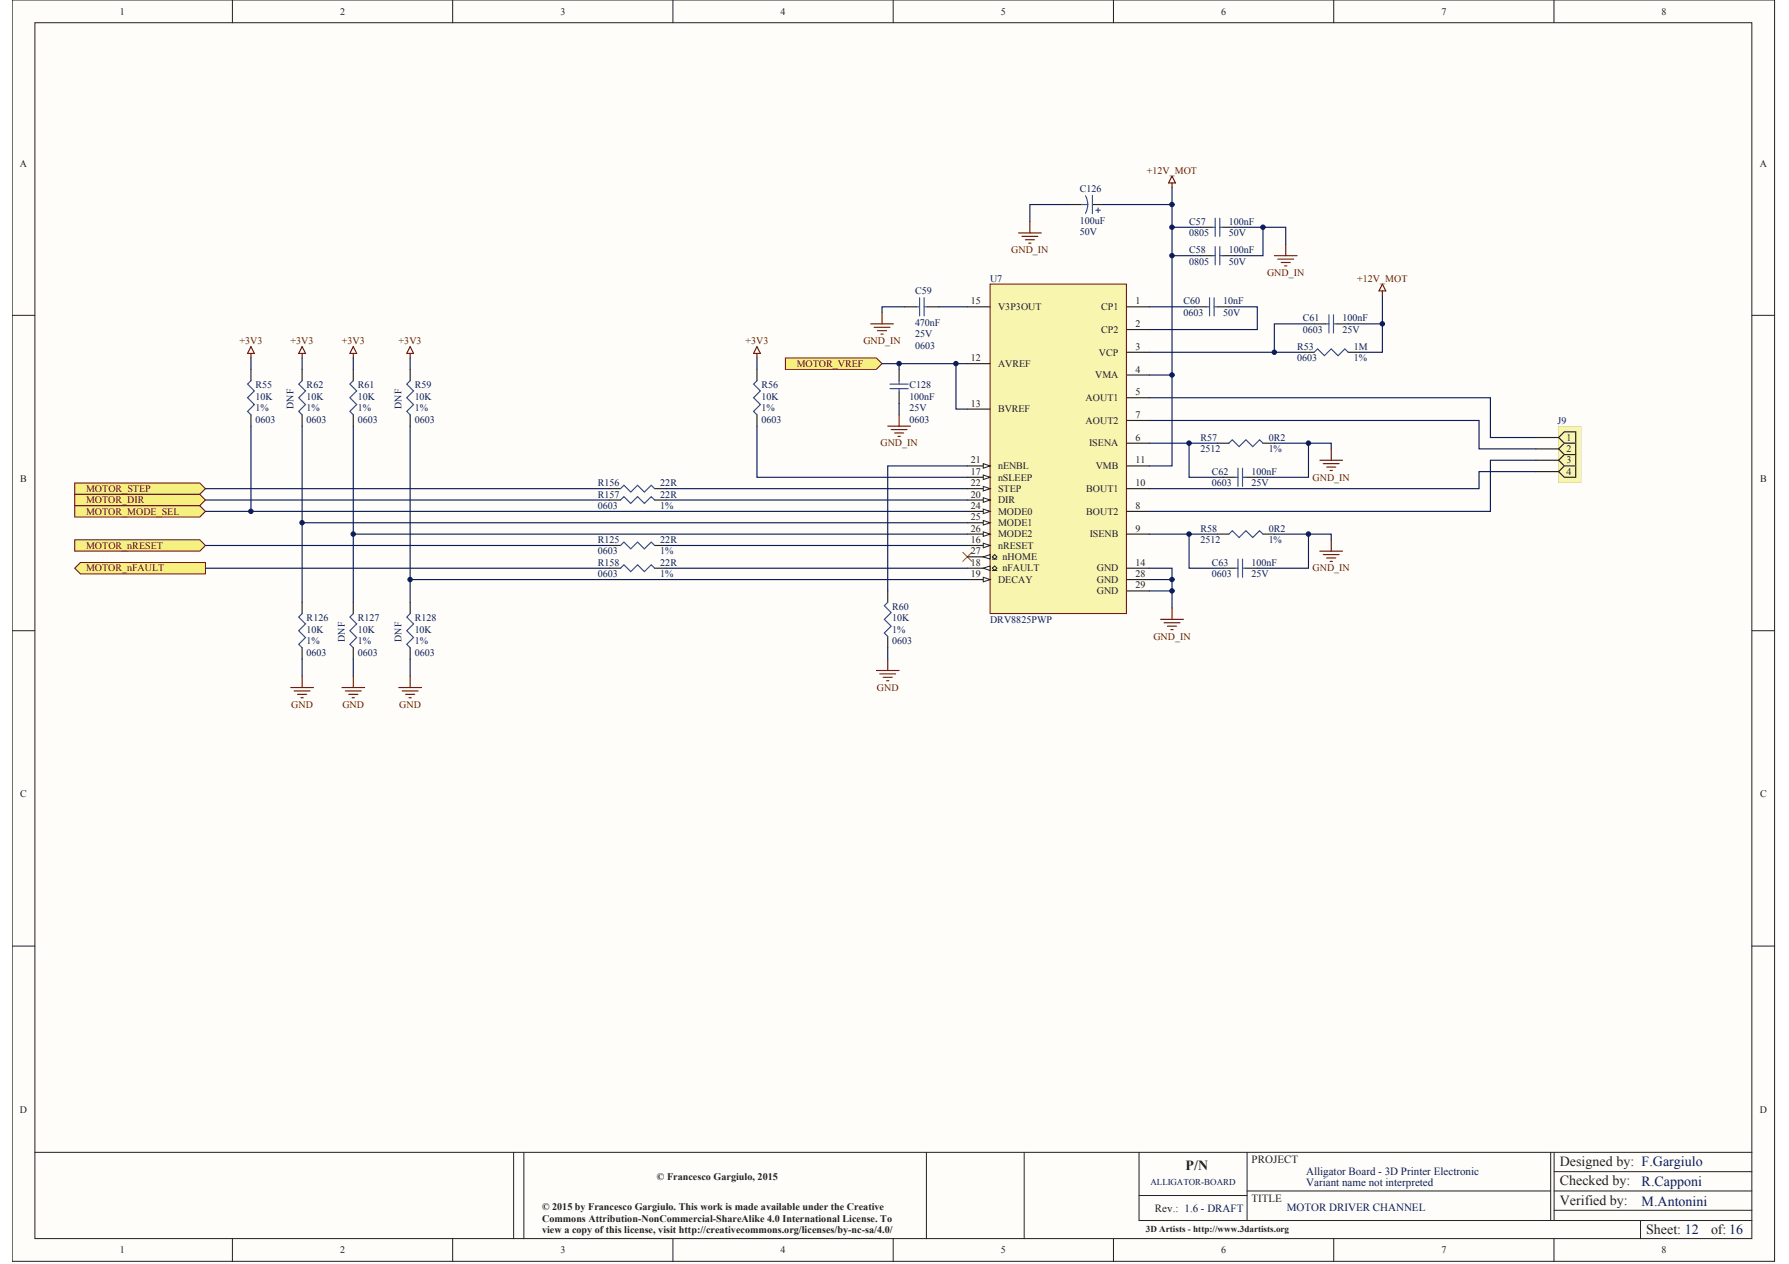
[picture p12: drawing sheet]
<svg xmlns="http://www.w3.org/2000/svg" width="297mm" height="210mm" viewBox="0 0 297 210" stroke-linecap="round" stroke-linejoin="round" font-family="sans-serif">
<path d="M2 0h292.6v209.5h-292.6z" fill="#fefdf9"/>
<path d="M2 0h292.6v209.5h-292.6z" fill="none" stroke="#231f20" stroke-width=".17"/>
<path d="M5.8 3.8h285.1v201.9h-285.1z" fill="#fefdf9"/>
<g fill="none" stroke="#231f20" stroke-width=".17">
<path d="M38.6 0v3.8M75.2 0v3.8M111.7 0v3.8M148.3 0v3.8M184.9 0v3.8M221.4 0v3.8M258 0v3.8M5.8 3.8h285.1v201.9h-285.1zM2 52.4h3.8M290.9 52.4h3.8M2 104.7h3.8M290.9 104.7h3.8"/>
<path d="M2 157.1h3.8M290.9 157.1h3.8M5.8 191.4h285.1M85.3 191.4v14.3M87 191.4v14.3M153.8 191.4v14.3M170.1 191.4v14.3M189.1 191.4v11.3h101.8M189.1 198.5h18M207.1 197.8h50.4M207.1 191.4v11.3M257.5 191.4v11.3"/>
<path d="M258 191.4v11.3M258 194.6h32.9M258 197.8h32.9M38.6 205.7v3.8M75.2 205.7v3.8M111.7 205.7v3.8M148.3 205.7v3.8M184.9 205.7v3.8M221.4 205.7v3.8M258 205.7v3.8M258 201h32.9M272.4 202.7v3"/>
</g>
<path d="M125.7 70.8v8.5h34.9M160.6 77.4h-13.2v20.7" fill="none" stroke="#0c1c5b" stroke-width=".19"/>
<path d="M12.4 80.2h20.8l.9 .9-.9 1h-20.8z" fill-rule="evenodd" fill="#f6f17e"/>
<path d="M12.4 80.2h20.8l.9 .9-.9 1h-20.8z" fill="none" stroke="#6d0c0e" stroke-width=".17"/>
<path d="M12.4 82.1h20.8l.9 .9-.9 1h-20.8z" fill-rule="evenodd" fill="#f6f17e"/>
<path d="M12.4 82.1h20.8l.9 .9-.9 1h-20.8z" fill="none" stroke="#6d0c0e" stroke-width=".17"/>
<path d="M12.4 94.4l.9-1h20.8v1.9h-20.8z" fill-rule="evenodd" fill="#f6f17e"/>
<path d="M12.4 94.4l.9-1h20.8v1.9h-20.8z" fill="none" stroke="#6d0c0e" stroke-width=".17"/>
<g fill="none" stroke="#0c1c5b" stroke-width=".19">
<path d="M150.2 51h-3.7v.9M155.9 51h4.7M190.8 51h7.6M190.8 58.5h25.5M204 51h4.8v3.7h-18M218.2 53.8h-6.6v4.7M223.9 53.8h5.6M229.5 49.1v9.4h-3.7M158.7 60.4v7.5h1.9M190.8 62.3h3.8M190.8 73.6h11.3M190.8 94.4h3.8v6.6"/>
<path d="M190.8 96.2h3.8M190.8 88.7h11.3"/>
</g>
<path d="M130.4 59.4h15.1l1 1-1 .9h-15.1z" fill-rule="evenodd" fill="#f6f17e"/>
<path d="M130.4 59.4h15.1l1 1-1 .9h-15.1z" fill="none" stroke="#6d0c0e" stroke-width=".17"/>
<path d="M194.6 29.3l.6 1.1h-1.2zM194.6 30.4v.7M68.1 57.6l.6 1.1h-1.2zM68.1 58.7v.7M125.7 57.6l.6 1.1h-1.2zM125.7 58.7v.7M229.5 47.2l.6 1.1h-1.1zM229.5 48.3v.8" fill="none" stroke="#6d0c0e" stroke-width=".19"/>
<g fill="none" stroke="#0c1c5b" stroke-width=".19">
<path d="M177.6 34h-6.6v2.8M183.3 34h11.3M194.6 31.1v46.3h-3.8M194.6 37.7h4.7M205 37.7h8.5v2.9M209.7 37.7v4.8h-4.7M68.1 59.4v1.9M125.7 59.4v1.9M194.6 42.5h4.7M68.1 70.8v29.2M146.5 60.4h14.1M149.3 60.4v.9"/>
<path d="M149.3 67v1.9M190.8 66.1h56.7v6.6h7.5M190.8 69.8h54.8v4.7h9.4M197.4 73.6v5.7h5.7M221 74.5v-.9h-3.7v5.7h-8.5M255 78.3h-9.4v2.8h-54.8M255 76.4h-7.5v8.5h-56.7M34.1 81.1h67M34.1 94.4h67M34.1 83h67M50.2 86.8h110.4M58.7 88.7h101.9"/>
<path d="M68.1 96.2h92.5M110.6 81.1h50M110.6 94.4h50M110.6 83h50M197.4 88.7v5.7h5.7M221 89.6v-.9h-3.7v5.7h-8.5M68.1 109.5v2.8M147.4 107.6v1.9"/>
</g>
<g fill="none" stroke="#231f20" stroke-width=".19">
<path d="M177.6 34h1.9M181.4 34h1.9M199.3 37.7h1.9M203.1 37.7h1.9M150.2 51h1.9M154 51h1.9M198.4 51h1.9M199.3 42.5h1.9M202.1 51h1.9M203.1 42.5h1.9M216.3 58.5h1.9M218.2 53.8h1.9"/>
<path d="M222 53.8h1.9M223.9 58.5h1.9M50.2 61.3v1.9M50.2 68.9v1.9M58.7 61.3v1.9M58.7 68.9v1.9M68.1 61.3v1.9M68.1 68.9v1.9M125.7 61.3v1.9M125.7 68.9v1.9M149.3 61.3v1.9M149.3 65.1v1.9"/>
<path d="M202.1 73.6h1.9M203.1 79.3h1.9M206.9 79.3h1.9M209.7 73.6h1.9M101.1 94.4h1.9M101.1 81.1h1.9M101.1 83h1.9M108.7 94.4h1.9M108.7 81.1h1.9M108.7 83h1.9M147.4 98.1v1.9M202.1 88.7h1.9"/>
<path d="M203.1 94.4h1.9M206.9 94.4h1.9M209.7 88.7h1.9M68.1 100v1.9M68.1 107.6v1.9M147.4 105.7v1.9"/>
</g>
<g fill="none" stroke="#2151a3" stroke-width=".19">
<path d="M179.5 34h1.1M180.2 32.5l.3 .7 .1 .8M180.6 34l-.1 .7-.3 .7M181.4 32.5v3M181.9 34.9h.8M182.3 34.5v.8M201.2 37.7h.6M201.8 36.2v3.1M202.5 36.2v3.1M202.5 37.7h.6M152.1 51h.6M152.7 49.4v3.1"/>
<path d="M153.4 51h.6M153.4 49.4v3.1M200.3 51h.5M200.8 49.4v3.1M201.2 42.5h.6M201.6 49.4v3.1M201.6 51h.5M201.8 41v3M202.5 41v3M202.5 42.5h.6M218.2 58.5l.6-.6 1.1 1.2 1.1-1.2 1.2 1.2 1.1-1.2 .6 .6M220.1 53.8h.6"/>
<path d="M220.7 52.3v3M221.4 52.3v3M221.4 53.8h.6M50.2 63.2l-.6 .6 1.1 1.1-1.1 1.2 1.1 1.1-1.1 1.1 .6 .6M58.7 63.2l-.6 .6 1.1 1.1-1.1 1.2 1.1 1.1-1.1 1.1 .6 .6M68.1 63.2l-.6 .6 1.2 1.1-1.2 1.2 1.2 1.1-1.2 1.1 .6 .6M125.7 63.2l-.6 .6 1.2 1.1-1.2 1.2 1.2 1.1-1.2 1.1 .6 .6M147.8 63.8h3M147.8 64.5h3M149.3 63.2v.6M149.3 64.5v.6M204 73.6l.6-.6 1.1 1.2 1.2-1.2 1.1 1.2 1.1-1.2 .6 .6"/>
<path d="M205 79.3h.5M205.5 77.8v3M206.3 77.8v3M206.3 79.3h.6M103 81.1l.6-.5 1.1 1.1 1.2-1.1 1.1 1.1 1.1-1.1 .6 .5M103 94.4l.6-.6 1.1 1.1 1.2-1.1 1.1 1.1 1.1-1.1 .6 .6M103 83l.6-.5 1.1 1.1 1.2-1.1 1.1 1.1 1.1-1.1 .6 .5M204 88.7l.6-.6 1.1 1.2 1.2-1.2 1.1 1.2 1.1-1.2 .6 .6M205 94.4h.5M205.5 92.8v3.1M206.3 92.8v3.1M206.3 94.4h.6"/>
<path d="M68.1 101.9l-.6 .6 1.2 1.1-1.2 1.1 1.2 1.2-1.2 1.1 .6 .6M147.4 100l-.6 .6 1.2 1.1-1.2 1.2 1.2 1.1-1.2 1.1 .6 .6"/>
</g>
<path d="M159.9 91.7l1.5 1.5M161.4 91.7l-1.5 1.5" fill="none" stroke="#ee1d23" stroke-width=".17"/>
<path d="M12.4 89.6h20.8l.9 1-.9 .9h-20.8z" fill-rule="evenodd" fill="#f6f17e"/>
<path d="M12.4 89.6h20.8l.9 1-.9 .9h-20.8z" fill="none" stroke="#6d0c0e" stroke-width=".17"/>
<path d="M41.7 59.4v1.9M50.2 59.4v1.9M58.7 59.4v1.9M41.7 70.8v14.1h118.9M50.2 70.8v29.2M58.7 70.8v29.2M34.1 90.6h67M110.6 90.6h50M50.2 109.5v2.8M58.7 109.5v2.8" fill="none" stroke="#0c1c5b" stroke-width=".19"/>
<path d="M41.7 61.3v1.9M41.7 68.9v1.9M101.1 90.6h1.9M108.7 90.6h1.9M50.2 100v1.9M50.2 107.6v1.9M58.7 100v1.9M58.7 107.6v1.9" fill="none" stroke="#231f20" stroke-width=".19"/>
<path d="M41.7 63.2l-.6 .6 1.1 1.1-1.1 1.2 1.1 1.1-1.1 1.1 .6 .6M103 90.6l.6-.6 1.1 1.2 1.2-1.2 1.1 1.2 1.1-1.2 .6 .6M50.2 101.9l-.6 .6 1.1 1.1-1.1 1.1 1.1 1.2-1.1 1.1 .6 .6M58.7 101.9l-.6 .6 1.1 1.1-1.1 1.1 1.1 1.2-1.1 1.1 .6 .6" fill="none" stroke="#2151a3" stroke-width=".19"/>
<path d="M41.7 57.6l.5 1.1h-1.1zM41.7 58.7v.7M50.2 57.6l.5 1.1h-1.1zM50.2 58.7v.7M58.7 57.6l.5 1.1h-1.1zM58.7 58.7v.7" fill="none" stroke="#6d0c0e" stroke-width=".19"/>
<path d="M12.4 84h20.8l.9 .9-.9 1h-20.8z" fill-rule="evenodd" fill="#f6f17e"/>
<path d="M12.4 84h20.8l.9 .9-.9 1h-20.8z" fill="none" stroke="#6d0c0e" stroke-width=".17"/>
<path d="M34.1 84.9h7.6" fill="none" stroke="#0c1c5b" stroke-width=".19"/>
<path d="M164.4 47.2h22.6v54.7h-22.6z" fill="#f8f5af"/>
<path d="M164.4 47.2h22.6v54.7h-22.6z" fill="none" stroke="#6d0c0e" stroke-width=".17"/>
<path d="M187 51h3.8M187 54.7h3.8M187 58.5h3.8M160.6 77.4h3.8M187 62.3h3.8M187 77.4h3.8M187 94.4h3.8M187 96.2h3.8" fill="none" stroke="#231f20" stroke-width=".19"/>
<path d="M163.3 77l1.1 .4-1.1 .4z" fill="#fefdf9"/>
<path d="M163.3 77l1.1 .4-1.1 .4z" fill="none" stroke="#231f20" stroke-width=".17"/>
<path d="M160.6 79.3h3.8" fill="none" stroke="#231f20" stroke-width=".19"/>
<path d="M163.3 78.9l1.1 .4-1.1 .3z" fill="#fefdf9"/>
<path d="M163.3 78.9l1.1 .4-1.1 .3z" fill="none" stroke="#231f20" stroke-width=".17"/>
<path d="M160.6 96.2h3.8" fill="none" stroke="#231f20" stroke-width=".19"/>
<path d="M163.3 95.9l1.1 .3-1.1 .4z" fill="#fefdf9"/>
<path d="M163.3 95.9l1.1 .3-1.1 .4z" fill="none" stroke="#231f20" stroke-width=".17"/>
<path d="M160.6 81.1h3.8" fill="none" stroke="#231f20" stroke-width=".19"/>
<path d="M163.3 80.8l1.1 .3-1.1 .4z" fill="#fefdf9"/>
<path d="M163.3 80.8l1.1 .3-1.1 .4z" fill="none" stroke="#231f20" stroke-width=".17"/>
<path d="M160.6 83h3.8" fill="none" stroke="#231f20" stroke-width=".19"/>
<path d="M163.3 82.7l1.1 .3-1.1 .4z" fill="#fefdf9"/>
<path d="M163.3 82.7l1.1 .3-1.1 .4z" fill="none" stroke="#231f20" stroke-width=".17"/>
<path d="M160.6 84.9h3.8" fill="none" stroke="#231f20" stroke-width=".19"/>
<path d="M163.3 84.5l1.1 .4-1.1 .4z" fill="#fefdf9"/>
<path d="M163.3 84.5l1.1 .4-1.1 .4z" fill="none" stroke="#231f20" stroke-width=".17"/>
<path d="M160.6 86.8h3.8" fill="none" stroke="#231f20" stroke-width=".19"/>
<path d="M163.3 86.4l1.1 .4-1.1 .4z" fill="#fefdf9"/>
<path d="M163.3 86.4l1.1 .4-1.1 .4z" fill="none" stroke="#231f20" stroke-width=".17"/>
<path d="M160.6 88.7h3.8" fill="none" stroke="#231f20" stroke-width=".19"/>
<path d="M163.3 88.3l1.1 .4-1.1 .4z" fill="#fefdf9"/>
<path d="M163.3 88.3l1.1 .4-1.1 .4z" fill="none" stroke="#231f20" stroke-width=".17"/>
<path d="M160.6 90.6h3.8" fill="none" stroke="#231f20" stroke-width=".19"/>
<path d="M163.3 90.2l1.1 .4-1.1 .4z" fill="#fefdf9"/>
<path d="M163.3 90.2l1.1 .4-1.1 .4zM164.8 92.8h.7M165.1 92.1l.4 .4-.4 .3-.3-.3z" fill="none" stroke="#231f20" stroke-width=".17"/>
<path d="M160.6 51h3.8M187 73.6h3.8M187 66.1h3.8M187 69.8h3.8M160.6 92.5h3.8M187 88.7h3.8M187 81.1h3.8M187 84.9h3.8" fill="none" stroke="#231f20" stroke-width=".19"/>
<path d="M163.3 92.5l1.1-.4v.7z" fill="#fefdf9"/>
<path d="M163.3 92.5l1.1-.4v.7zM164.8 94.4l.3-.4 .4 .4-.4 .3zM164.8 94.7h.7" fill="none" stroke="#231f20" stroke-width=".17"/>
<path d="M160.6 60.4h3.8M160.6 67.9h3.8M160.6 94.4h3.8" fill="none" stroke="#231f20" stroke-width=".19"/>
<path d="M163.3 94.4l1.1-.4v.7z" fill="#fefdf9"/>
<path d="M163.3 94.4l1.1-.4v.7z" fill="none" stroke="#231f20" stroke-width=".17"/>
<path d="M187 98.1h3.8" fill="none" stroke="#231f20" stroke-width=".19"/>
<path d="M190.8 98.1h3.8" fill="none" stroke="#0c1c5b" stroke-width=".19"/>
<g fill="none" stroke="#6d0c0e" stroke-width=".19">
<path d="M169.1 38.7h3.8M169.7 39.3h2.6M170.2 39.8h1.6M171 36.8v1.9M144.6 53.8h3.7M145.1 54.4h2.7M145.7 54.9h1.5M146.3 55.5h.3M146.5 51.9v1.9M170.8 40.4h.4M211.6 42.5h3.8M212.2 43h2.6"/>
<path d="M212.7 43.6h1.5M213.3 44.2h.4M213.5 40.6v1.9M147.4 70.8h3.8M148 71.3h2.6M148.5 71.9h1.5M149.1 72.5h.4M149.3 68.9v1.9M219.1 76.4h3.8M219.7 77h2.7M220.3 77.6h1.5M220.8 78.1h.4"/>
<path d="M221 74.5v1.9M219.1 91.5h3.8M219.7 92.1h2.7M220.3 92.7h1.5M220.8 93.2h.4M221 89.6v1.9M48.3 114.2h3.8M48.8 114.7h2.7M49.4 115.3h1.5M50 115.9h.4M50.2 112.3v1.9M56.8 114.2h3.7"/>
<path d="M57.3 114.7h2.7M57.9 115.3h1.5M58.5 115.9h.3M58.7 112.3v1.9M66.2 114.2h3.8M66.8 114.7h2.6M67.3 115.3h1.6M67.9 115.9h.4M68.1 112.3v1.9M145.5 111.3h3.8M146.1 111.9h2.6M146.6 112.5h1.6"/>
<path d="M147.2 113h.4M147.4 109.5v1.8M192.7 102.9h3.8M193.3 103.4h2.6M193.8 104h1.6M194.4 104.5h.4M194.6 101v1.9"/>
</g>
<path d="M258.8 70.8h3.7v9.4h-3.7z" fill="#f8f5af"/>
<path d="M258.8 70.8v9.4h3.7v-9.4h-3.7h3.8v9.4h-3.8z" fill="#6d0c0e"/>
<g fill="#231f20">
<path d="M254.9 72.6h3.9l.1 .1-.1 .1h-3.8z"/>
<path d="M254.9 74.5l3.9-.1 .1 .1-.1 .1h-3.8z"/>
</g>
<g fill="#f8f5af">
<path d="M260.3 72.1h.4v1.1h-.4z"/>
<path d="M258.9 72.7l.9-.9h1.7v1.7h-1.7zM260.3 72.1v1.1h.4v-1.1z"/>
</g>
<g fill="#231f20">
<path d="M259.7 71.6h2v1.9h-.2v-1.7h-1.7l-.9 .9 .9 .8-.2 .1-.8-.8 .1-.1-.1-.2z"/>
<path d="M258.7 72.6h.2v.1l-.1 .1z"/>
</g>
<g fill="#f8f5af">
<path d="M260.1 74h.8v1.1h-.8z"/>
<path d="M258.9 74.5l.9-.8h1.7v1.7h-1.7zM260.1 74v1.1h.8v-1.1z"/>
</g>
<g fill="#231f20">
<path d="M258.7 74.5h.2v.1h-.1z"/>
<path d="M259.8 73.5h1.7z"/>
<path d="M259.6 73.6l.1-.1h2v.2h-2z"/>
<path d="M254.9 76.4l3.9-.1 .1 .1-.1 .1h-3.8z"/>
<path d="M258.8 74.4l.8-.8 .1 .1h2v-.2v1.9h-2l-.1 .1-.8-.8 .1-.2zM258.9 74.5l.9 .9h1.7v-1.7h-1.7z"/>
</g>
<g fill="#f8f5af">
<path d="M260.2 75.8h.6v1.2h-.6z"/>
<path d="M258.9 76.4l.9-.8h1.7v1.7h-1.7zM260.2 75.8v1.2h.6v-1.2z"/>
</g>
<g fill="#231f20">
<path d="M259.7 75.4h2v.2h-2l-.1-.1z"/>
<path d="M258.7 76.4h.2v.1h-.1z"/>
<path d="M254.9 78.3l3.9-.1 .1 .1-.1 .1h-3.8z"/>
<path d="M258.8 76.3l.8-.8 .1 .1h2v-.2v1.9h-2l-.1 .1-.8-.8 .1-.2zM258.9 76.4l.9 .9h1.7v-1.7h-1.7z"/>
</g>
<g fill="#f8f5af">
<path d="M260.1 77.7h.8v1.2h-.8z"/>
<path d="M258.9 78.3l.9-.8h1.7v1.7h-1.7zM260.1 77.7v1.2h.8v-1.2z"/>
</g>
<g fill="#231f20">
<path d="M259.6 77.4l.1-.1h2v.2h-2z"/>
<path d="M258.7 78.3h.2v.1h-.1z"/>
<path d="M258.8 78.2l.8-.8 .1 .1h2v-.2v2.1h-2l-.9-.9 .1-.2zM258.9 78.3l.9 .9h1.7v-1.7h-1.7z"/>
</g>
<path d="M211.6 73.6h5.7M211.6 88.7h5.7" fill="none" stroke="#0c1c5b" stroke-width=".19"/>
<circle cx="41.7" cy="84.9" r=".37" fill="#0c1c5b"/>
<circle cx="41.7" cy="84.9" r=".37" fill="none" stroke="#0c1c5b" stroke-width=".17"/>
<circle cx="50.2" cy="86.8" r=".37" fill="#0c1c5b"/>
<circle cx="50.2" cy="86.8" r=".37" fill="none" stroke="#0c1c5b" stroke-width=".17"/>
<circle cx="58.6" cy="88.7" r=".37" fill="#0c1c5b"/>
<circle cx="58.6" cy="88.7" r=".37" fill="none" stroke="#0c1c5b" stroke-width=".17"/>
<circle cx="68.1" cy="96.2" r=".37" fill="#0c1c5b"/>
<circle cx="68.1" cy="96.2" r=".37" fill="none" stroke="#0c1c5b" stroke-width=".17"/>
<circle cx="149.3" cy="60.4" r=".37" fill="#0c1c5b"/>
<circle cx="149.3" cy="60.4" r=".37" fill="none" stroke="#0c1c5b" stroke-width=".17"/>
<circle cx="158.7" cy="60.4" r=".37" fill="#0c1c5b"/>
<circle cx="158.7" cy="60.4" r=".37" fill="none" stroke="#0c1c5b" stroke-width=".17"/>
<circle cx="194.6" cy="98.1" r=".37" fill="#0c1c5b"/>
<circle cx="194.6" cy="98.1" r=".37" fill="none" stroke="#0c1c5b" stroke-width=".17"/>
<circle cx="194.6" cy="96.2" r=".37" fill="#0c1c5b"/>
<circle cx="194.6" cy="96.2" r=".37" fill="none" stroke="#0c1c5b" stroke-width=".17"/>
<circle cx="194.6" cy="62.3" r=".37" fill="#0c1c5b"/>
<circle cx="194.6" cy="62.3" r=".37" fill="none" stroke="#0c1c5b" stroke-width=".17"/>
<circle cx="194.6" cy="42.5" r=".37" fill="#0c1c5b"/>
<circle cx="194.6" cy="42.5" r=".37" fill="none" stroke="#0c1c5b" stroke-width=".17"/>
<circle cx="194.6" cy="37.7" r=".37" fill="#0c1c5b"/>
<circle cx="194.6" cy="37.7" r=".37" fill="none" stroke="#0c1c5b" stroke-width=".17"/>
<circle cx="194.6" cy="34" r=".37" fill="#0c1c5b"/>
<circle cx="194.6" cy="34" r=".37" fill="none" stroke="#0c1c5b" stroke-width=".17"/>
<circle cx="197.4" cy="88.7" r=".37" fill="#0c1c5b"/>
<circle cx="197.4" cy="88.7" r=".37" fill="none" stroke="#0c1c5b" stroke-width=".17"/>
<circle cx="197.4" cy="73.6" r=".37" fill="#0c1c5b"/>
<circle cx="197.4" cy="73.6" r=".37" fill="none" stroke="#0c1c5b" stroke-width=".17"/>
<circle cx="209.7" cy="37.7" r=".37" fill="#0c1c5b"/>
<circle cx="209.7" cy="37.7" r=".37" fill="none" stroke="#0c1c5b" stroke-width=".17"/>
<circle cx="211.6" cy="58.5" r=".37" fill="#0c1c5b"/>
<circle cx="211.6" cy="58.5" r=".37" fill="none" stroke="#0c1c5b" stroke-width=".17"/>
<circle cx="217.2" cy="88.7" r=".37" fill="#0c1c5b"/>
<circle cx="217.2" cy="88.7" r=".37" fill="none" stroke="#0c1c5b" stroke-width=".17"/>
<circle cx="217.2" cy="73.6" r=".37" fill="#0c1c5b"/>
<circle cx="217.2" cy="73.6" r=".37" fill="none" stroke="#0c1c5b" stroke-width=".17"/>
<circle cx="229.5" cy="53.8" r=".37" fill="#0c1c5b"/>
<circle cx="229.5" cy="53.8" r=".37" fill="none" stroke="#0c1c5b" stroke-width=".17"/>
<g font-size="2.3" fill="#231f20">
<text x="196.9" y="194.4">P/N</text>
<text x="259" y="193.6">Designed by: F.Gargiulo</text>
<text x="259" y="196.8">Checked by:</text>
<text x="259" y="200">Verified by:</text>
<text x="273.3" y="204.9">Sheet: 12</text>
<text x="284.1" y="204.9">of: 16</text>
</g>
<g font-size="2.3" fill="#0c1c5b">
<text x="272.6" y="197">R.Capponi</text>
<text x="272.6" y="200.2">M.Antonini</text>
</g>
<g font-size="1.8" fill="#231f20">
<text x="207.8" y="193.2">PROJECT</text>
<text x="191.8" y="201.3">Rev.: 1.6 - DRAFT</text>
<text x="207.8" y="199.6">TITLE</text>
</g>
<g font-size="1.8" fill="#0c1c5b">
<text x="216.9" y="195.1">Alligator Board - 3D Printer Electronic</text>
<text x="216.9" y="197">Variant name not interpreted</text>
<text x="213.7" y="201.1">MOTOR DRIVER CHANNEL</text>
</g>
<g font-size="1.7" fill="#231f20">
<text x="19.9" y="2.4">1</text>
<text x="56.5" y="2.4">2</text>
<text x="93" y="2.4">3</text>
<text x="129.6" y="2.4">4</text>
<text x="166.2" y="2.4">5</text>
<text x="202.8" y="2.4">6</text>
<text x="239.3" y="2.4">7</text>
<text x="275.9" y="2.4">8</text>
<text x="3.3" y="27.7">A</text>
<text x="292.2" y="27.7">A</text>
<text x="161.2" y="50.5">15</text>
<text x="165.7" y="51.5">V3P3OUT</text>
<text x="182.8" y="51.5">CP1</text>
<text x="188.6" y="50.5">1</text>
<text x="161.2" y="60">12</text>
<text x="182.5" y="59">VCP</text>
<text x="182.8" y="55.3">CP2</text>
<text x="188.6" y="58.1">3</text>
<text x="188.6" y="54.3">2</text>
<text x="165.7" y="60.9">AVREF</text>
<text x="181.8" y="62.8">VMA</text>
<text x="188.6" y="65.6">5</text>
<text x="188.6" y="61.9">4</text>
<text x="161.2" y="67.5">13</text>
<text x="165.7" y="68.5">BVREF</text>
<text x="180.2" y="66.6">AOUT1</text>
<text x="180.2" y="70.4">AOUT2</text>
<text x="188.6" y="69.4">7</text>
<text x="161.2" y="77">21</text>
<text x="165.7" y="77.9">nENBL</text>
<text x="180.8" y="74.1">ISENA</text>
<text x="181.9" y="77.9">VMB</text>
<text x="188.6" y="77">11</text>
<text x="188.6" y="73.2">6</text>
<text x="260.1" y="73.2">1</text>
<text x="260.1" y="75.1">2</text>
<text x="260.1" y="77">3</text>
<text x="3.4" y="80">B</text>
<text x="161.2" y="78.9">17</text>
<text x="161.2" y="80.7">22</text>
<text x="161.2" y="82.6">20</text>
<text x="165.7" y="79.8">nSLEEP</text>
<text x="165.7" y="81.7">STEP</text>
<text x="165.7" y="83.6">DIR</text>
<text x="180.3" y="81.7">BOUT1</text>
<text x="188.6" y="80.7">10</text>
<text x="260.1" y="78.9">4</text>
<text x="292.2" y="80">B</text>
<text x="161.2" y="84.5">24</text>
<text x="161.2" y="86.4">25</text>
<text x="161.2" y="88.3">26</text>
<text x="165.7" y="85.5">MODE0</text>
<text x="165.7" y="87.3">MODE1</text>
<text x="165.7" y="89.2">MODE2</text>
<text x="180.3" y="85.5">BOUT2</text>
<text x="180.9" y="89.2">ISENB</text>
<text x="188.6" y="84.5">8</text>
<text x="188.6" y="88.3">9</text>
<text x="161.2" y="92.1">27</text>
<text x="161.2" y="94">18</text>
<text x="161.2" y="95.8">19</text>
<text x="161.2" y="90.2">16</text>
<text x="165.7" y="91.1">nRESET</text>
<text x="166.5" y="93">nHOME</text>
<text x="166.5" y="94.9">nFAULT</text>
<text x="182.1" y="94.9">GND</text>
<text x="188.6" y="94">14</text>
<text x="188.6" y="95.8">28</text>
<text x="165.7" y="96.8">DECAY</text>
<text x="182.1" y="96.8">GND</text>
<text x="182.1" y="98.7">GND</text>
<text x="188.6" y="97.7">29</text>
<text x="3.4" y="132.4">C</text>
<text x="292.2" y="132.4">C</text>
<text x="3.3" y="184.8">D</text>
<text x="292.2" y="184.8">D</text>
<text x="109.1" y="195.9">© Francesco Gargiulo, 2015</text>
<text x="90" y="201">© 2015 by Francesco Gargiulo. This work is made available under the Creative</text>
<text x="90" y="202.9">Commons Attribution-NonCommercial-ShareAlike 4.0 International License. To</text>
<text x="19.9" y="208.1">1</text>
<text x="56.5" y="208.1">2</text>
<text x="90" y="204.7">view a copy of this license, visit http://creativecommons.org/licenses/by-nc-sa/4.0/</text>
<text x="93" y="208.1">3</text>
<text x="129.6" y="208.1">4</text>
<text x="166.2" y="208.1">5</text>
<text x="202.8" y="208.1">6</text>
<text x="239.3" y="208.1">7</text>
<text x="275.9" y="208.1">8</text>
</g>
<g font-size="1.7" fill="#6d0c0e">
<text x="190.4" y="28.8">+12V_MOT</text>
<text x="167.9" y="42.1">GND_IN</text>
<text x="210.4" y="45.8">GND_IN</text>
<text x="225.4" y="46.8">+12V_MOT</text>
<text x="39.8" y="57.2">+3V3</text>
<text x="48.3" y="57.2">+3V3</text>
<text x="56.8" y="57.2">+3V3</text>
<text x="66.2" y="57.2">+3V3</text>
<text x="123.8" y="57.2">+3V3</text>
<text x="143.4" y="57.2">GND_IN</text>
<text x="132.3" y="60.9">MOTOR_VREF</text>
<text x="146.2" y="74.1">GND_IN</text>
<text x="14.3" y="81.7">MOTOR_STEP</text>
<text x="14.3" y="83.6">MOTOR_DIR</text>
<text x="217.9" y="79.8">GND_IN</text>
<text x="14.3" y="85.5">MOTOR_MODE_SEL</text>
<text x="14.3" y="94.9">MOTOR_nFAULT</text>
<text x="14.3" y="91.1">MOTOR_nRESET</text>
<text x="217.9" y="94.9">GND_IN</text>
<text x="191.5" y="106.2">GND_IN</text>
<text x="48.3" y="117.5">GND</text>
<text x="56.8" y="117.5">GND</text>
<text x="66.3" y="117.5">GND</text>
<text x="145.6" y="114.7">GND</text>
</g>
<g font-size="1.7" fill="#0c1c5b">
<text x="179.3" y="31.9">C126</text>
<text x="179.3" y="37.1">100uF</text>
<text x="179.3" y="39">50V</text>
<text x="197.4" y="37.3">C57</text>
<text x="197.4" y="39.2">0805</text>
<text x="204" y="37.3">100nF</text>
<text x="204" y="39.2">50V</text>
<text x="164.4" y="46.8">U7</text>
<text x="197.4" y="43.9">0805</text>
<text x="197.4" y="42.1">C58</text>
<text x="204" y="42.1">100nF</text>
<text x="204" y="43.9">50V</text>
<text x="151.9" y="48.8">C59</text>
<text x="196.5" y="52.4">0603</text>
<text x="196.5" y="50.5">C60</text>
<text x="203.1" y="50.5">10nF</text>
<text x="203.1" y="52.4">50V</text>
<text x="216.3" y="53.4">C61</text>
<text x="222.9" y="53.4">100nF</text>
<text x="151.9" y="54.1">470nF</text>
<text x="151.9" y="56">25V</text>
<text x="151.9" y="57.9">0603</text>
<text x="215.4" y="60">0603</text>
<text x="215.4" y="58.1">R53</text>
<text x="216.3" y="55.3">0603</text>
<text x="222.9" y="55.3">25V</text>
<text x="224.8" y="58.1">1M</text>
<text x="224.8" y="60">1%</text>
<text x="42.4" y="64.5">R55</text>
<text x="50.9" y="64.5">R62</text>
<text x="59.4" y="64.5">R61</text>
<text x="68.9" y="64.5">R59</text>
<text x="126.4" y="64.5">R56</text>
<text x="151" y="64.5">C128</text>
<text x="42.4" y="66.4">10K</text>
<text x="42.4" y="68.3">1%</text>
<text x="42.4" y="70.2">0603</text>
<text x="50.9" y="66.4">10K</text>
<text x="50.9" y="68.3">1%</text>
<text x="50.9" y="70.2">0603</text>
<text x="59.4" y="66.4">10K</text>
<text x="59.4" y="68.3">1%</text>
<text x="59.4" y="70.2">0603</text>
<text x="68.9" y="68.3">1%</text>
<text x="68.9" y="70.2">0603</text>
<text x="68.9" y="66.4">10K</text>
<text x="126.4" y="66.4">10K</text>
<text x="126.4" y="68.3">1%</text>
<text x="126.4" y="70.2">0603</text>
<text x="151" y="66.4">100nF</text>
<text x="151" y="68.3">25V</text>
<text x="151" y="70.2">0603</text>
<text x="258.6" y="70.4">J9</text>
<text x="199.3" y="75.1">2512</text>
<text x="199.3" y="73.2">R57</text>
<text x="210.6" y="73.2">0R2</text>
<text x="210.6" y="75.1">1%</text>
<text x="99.3" y="80.7">R156</text>
<text x="99.3" y="82.6">R157</text>
<text x="109.6" y="80.7">22R</text>
<text x="109.6" y="82.6">22R</text>
<text x="201.2" y="80.7">0603</text>
<text x="201.2" y="78.9">C62</text>
<text x="207.8" y="78.9">100nF</text>
<text x="207.8" y="80.7">25V</text>
<text x="99.3" y="84.5">0603</text>
<text x="109.6" y="84.5">1%</text>
<text x="199.3" y="88.3">R58</text>
<text x="210.6" y="88.3">0R2</text>
<text x="99.3" y="95.8">0603</text>
<text x="99.3" y="94">R158</text>
<text x="99.3" y="92.1">0603</text>
<text x="99.3" y="90.2">R125</text>
<text x="109.6" y="94">22R</text>
<text x="109.6" y="95.8">1%</text>
<text x="109.6" y="90.2">22R</text>
<text x="109.6" y="92.1">1%</text>
<text x="199.3" y="90.2">2512</text>
<text x="201.2" y="95.8">0603</text>
<text x="201.2" y="94">C63</text>
<text x="207.8" y="94">100nF</text>
<text x="207.8" y="95.8">25V</text>
<text x="210.6" y="90.2">1%</text>
<text x="148.2" y="101.3">R60</text>
<text x="50.9" y="105.1">10K</text>
<text x="50.9" y="107">1%</text>
<text x="50.9" y="103.2">R126</text>
<text x="59.4" y="105.1">10K</text>
<text x="59.4" y="107">1%</text>
<text x="59.4" y="103.2">R127</text>
<text x="68.9" y="105.1">10K</text>
<text x="68.9" y="107">1%</text>
<text x="68.9" y="103.2">R128</text>
<text x="148.2" y="103.2">10K</text>
<text x="148.2" y="105.1">1%</text>
<text x="148.2" y="107">0603</text>
<text x="164.4" y="103.4">DRV8825PWP</text>
<text x="50.9" y="108.9">0603</text>
<text x="59.4" y="108.9">0603</text>
<text x="68.9" y="108.9">0603</text>
</g>
<g font-size="1.6" fill="#0c1c5b">
<text x="48.7" y="67.9" transform="rotate(-90 48.7 67.9)">DNF</text>
<text x="66.7" y="67.9" transform="rotate(-90 66.7 67.9)">DNF</text>
<text x="57.2" y="106.6" transform="rotate(-90 57.2 106.6)">DNF</text>
<text x="66.7" y="106.6" transform="rotate(-90 66.7 106.6)">DNF</text>
</g>
<text font-size="1.5" fill="#0c1c5b" x="191" y="196.8">ALLIGATOR-BOARD</text>
<text font-size="1.5" fill="#231f20" x="190.3" y="204.6">3D Artists - http://www.3dartists.org</text>
</svg>
